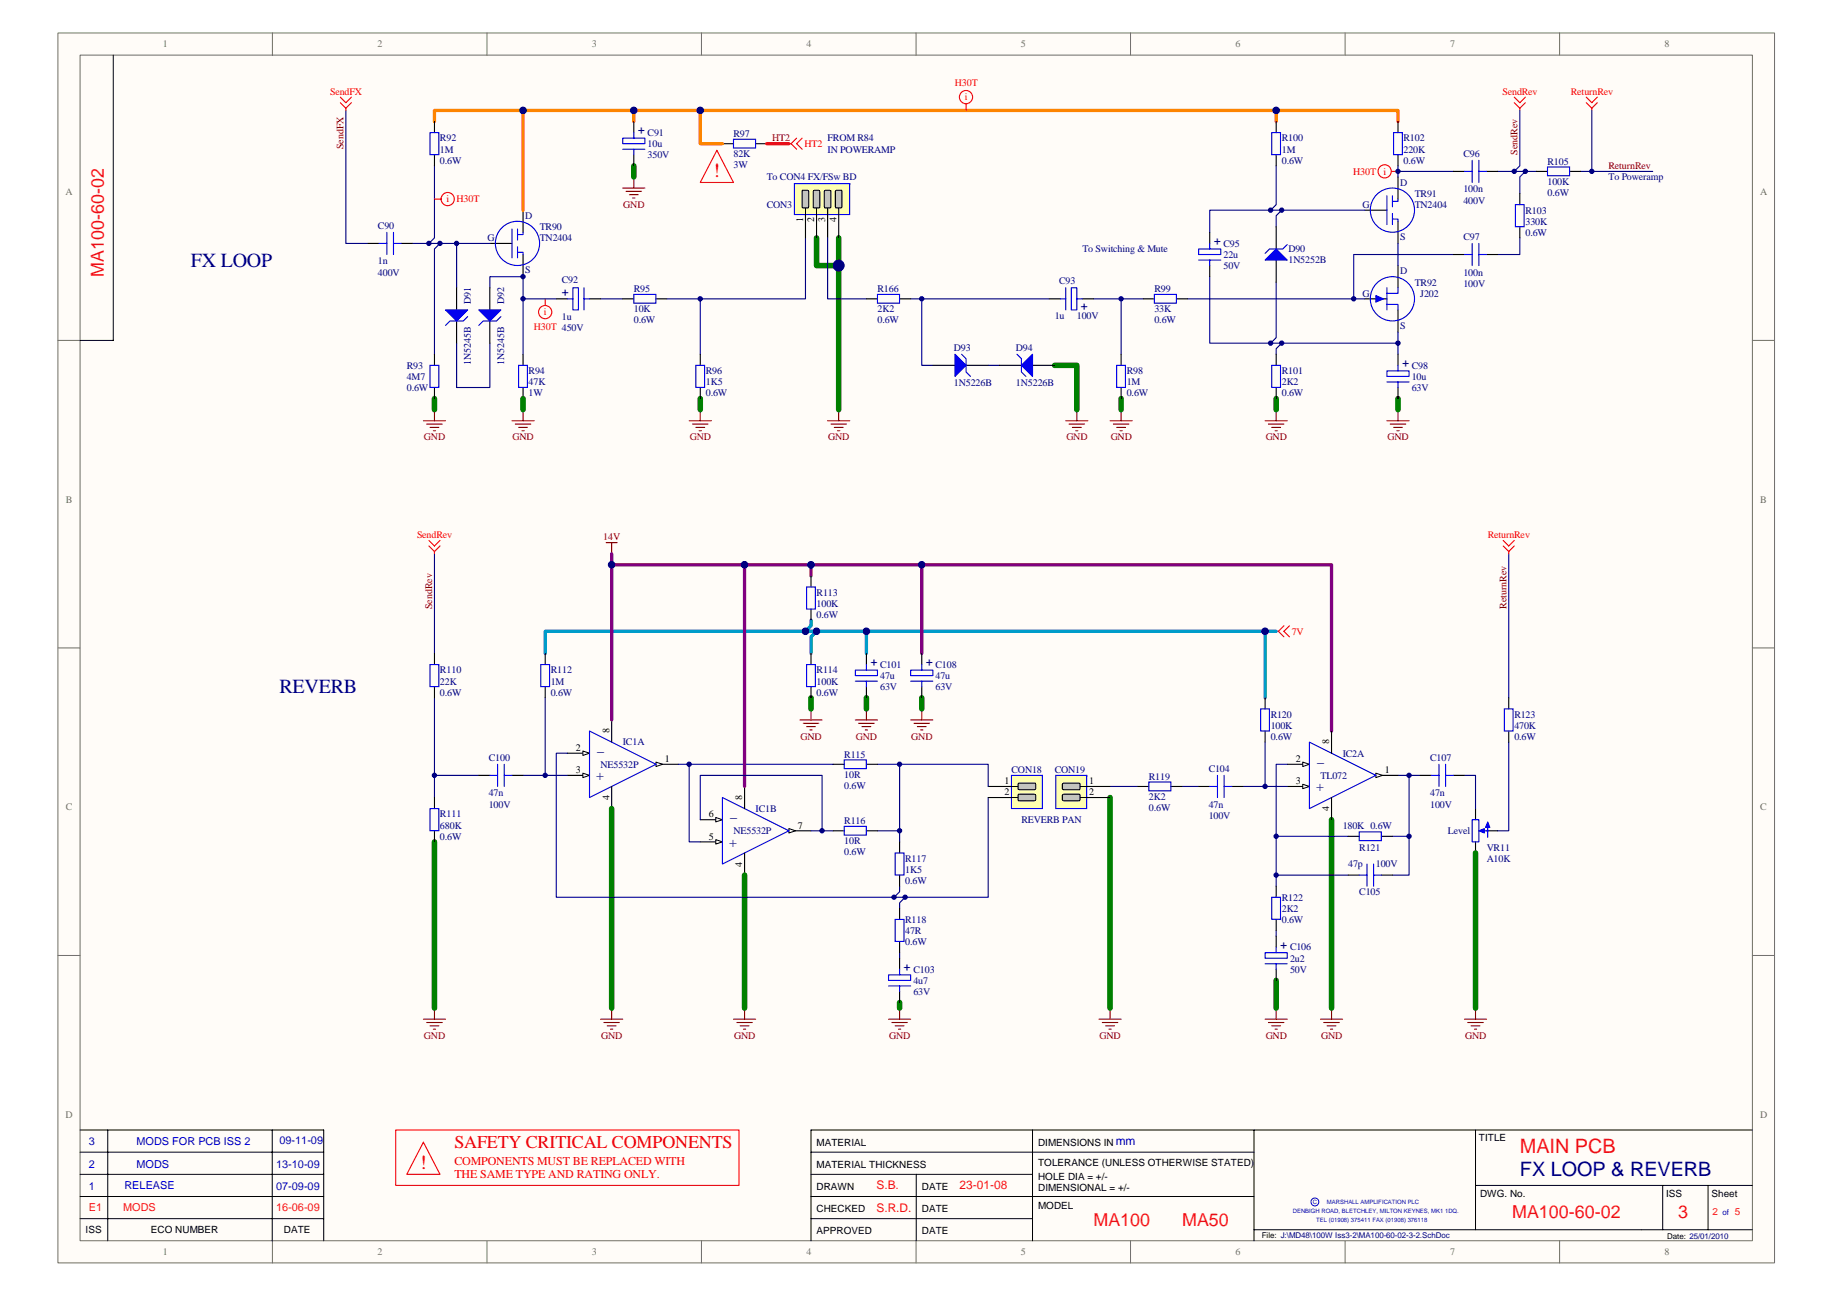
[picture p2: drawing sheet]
<svg xmlns="http://www.w3.org/2000/svg" width="420mm" height="297mm" viewBox="0 0 420 297" stroke-linecap="round" stroke-linejoin="round" font-family="sans-serif">
<path d="M13.3 7.6h393.7v281.9h-393.7z" fill="#fffcf8"/>
<path d="M13.3 7.6h393.7v281.9h-393.7z" fill="none" stroke="#706f64" stroke-width=".23"/>
<path d="M18.4 12.7h383.5v271.7h-383.5z" fill="#fffcf8"/>
<g fill="none" stroke="#706f64" stroke-width=".23">
<path d="M18.4 12.6h383.5v271.8h-383.5zM62.5 7.5v5.1M111.7 7.5v5.1M160.9 7.5v5.1M210.1 7.5v5.1M259.3 7.5v5.1M308.5 7.5v5.1M357.7 7.5v5.1M13.3 78h5.1M401.9 78h5.1M13.3 148.5h5.1M401.9 148.5h5.1"/>
<path d="M13.3 219h5.1M401.9 219h5.1M62.5 284.4v5.1M111.7 284.4v5.1M160.9 284.4v5.1M210.1 284.4v5.1M259.3 284.4v5.1M308.5 284.4v5.1M357.7 284.4v5.1"/>
</g>
<g fill="none" stroke="#000" stroke-width=".23">
<path d="M26 12.6v65.4h-7.6M18.4 259h55.8v25.4M24.7 259v25.4M62.4 259v25.4M236.8 259v25.4M287.6 259h-101.6v25.4M338.4 259v22.9M401.9 259h-114.3v25.4M18.4 264.1h55.8M18.4 274.2h55.8M18.4 279.3h55.8M18.4 269.2h55.8"/>
<path d="M186 264.1h101.6M186 274.2h101.6M186 279.3h50.8M210.1 269.2v15.2M338.4 271.7h63.5M381.3 271.7v10.2M391.7 271.7v10.2M287.6 281.9h114.3"/>
</g>
<path d="M300.7 275.4a.9 .9 0 0 1 1.3-.7 .9 .9 0 0 1 0 1.5 .9 .9 0 0 1-1.3-.7" fill="none" stroke="#00f" stroke-width=".23"/>
<path d="M130.1 172.6h5.1" fill="none" stroke="#000" stroke-width=".25"/>
<path d="M133.7 172.1l1.5 .5-1.5 .5z" fill="#fffcf8" stroke="#000" stroke-width=".23"/>
<path d="M130.1 177.7h5.1" fill="none" stroke="#000" stroke-width=".25"/>
<path d="M133.7 177.2l1.5 .5-1.5 .5z" fill="#fffcf8" stroke="#000" stroke-width=".23"/>
<path d="M150.4 175.2h5.1" fill="none" stroke="#000" stroke-width=".25"/>
<path d="M150.4 174.7l1.6 .5-1.6 .5z" fill="#fffcf8" stroke="#000" stroke-width=".23"/>
<path d="M135.2 167.6l15.2 7.6-15.2 7.6z" fill="none" stroke="#00f" stroke-width=".25"/>
<path d="M140.3 165v5.1M140.3 180.3v5M160.6 187.9h5.1" fill="none" stroke="#000" stroke-width=".25"/>
<path d="M164.2 187.4l1.5 .5-1.5 .5z" fill="#fffcf8" stroke="#000" stroke-width=".23"/>
<path d="M160.6 193h5.1" fill="none" stroke="#000" stroke-width=".25"/>
<path d="M164.2 192.4l1.5 .6-1.5 .5z" fill="#fffcf8" stroke="#000" stroke-width=".23"/>
<path d="M180.9 190.4h5.1" fill="none" stroke="#000" stroke-width=".25"/>
<path d="M180.9 189.9l1.5 .5-1.5 .5z" fill="#fffcf8" stroke="#000" stroke-width=".23"/>
<g fill="none" stroke="#00f" stroke-width=".25">
<path d="M168.2 31.9h5.1v2h-5.1zM117.4 52.5v6.6M118.7 57.8h1.3v.5M118.7 52.5v2.5M118.7 56.6v2.5M120 53.3v.5h-1.3M318.1 44.9v6.6M319.4 50.2h1.2v.5M319.4 44.9v2.5M319.4 48.9v2.6M320.6 45.6v.5h-1.2M318.1 69.8h2.5v1.2"/>
<path d="M318.1 66v5M320.6 66v1.2h-2.5M118.9 83.7h2.1v5.1h-2.1zM165.7 182.8l15.2 7.6-15.2 7.6zM337.6 187.9h1.6v5.1h-1.6zM339.9 190.4h1.5M341.2 189.1v2.8"/>
<circle cx="118.7" cy="55.8" r="5.1"/>
<circle cx="319.3" cy="48.2" r="5.1"/>
<circle cx="319.3" cy="68.5" r="5.1"/>
</g>
<g fill="none" stroke="#000" stroke-width=".25">
<path d="M165.7 32.9h2.5M173.3 32.9h2.5M112.3 55.8h5.1M120 48.2v5.1M120 58.3v5.1M313 48.2h5.1M320.6 40.6v5M320.6 50.7v5.1M313 68.5h5.1M320.6 60.9v5.1M320.6 71v5.1M120 81.2v2.5"/>
<path d="M120 88.8v2.6M295.2 175.2h5.1M170.8 180.3v5M170.8 195.5v5.1M338.4 185.3v2.6M338.4 193v2.5M340.9 190.4h2.6"/>
</g>
<g fill="none" stroke="#000080" stroke-width=".25">
<path d="M79.3 25.3v30.5h5.1M99.6 38v16.5l-1.2 1.3M292.7 38v8.9l-1.3 1.3M320.6 38v2.6M320.6 39.3h12.7M343.5 39.3h8.9M348.6 25.3v12.7l-1.3 1.3M349.8 39.3l-1.2 1.3v3.8M362.5 39.3h16.5M365.1 25.3v14M94.6 55.8h17.7M100.9 55.8l-1.3 1.3v24.1"/>
<path d="M184.7 54.5v14h-24.1M294 48.2l-1.3 1.2v2.6M313 48.2h-35.6v5.1M320.6 55.8v5.1M333.3 58.3h-22.8v10.2M348.6 54.5v3.8h-5.1M120 68.5v12.7M137.7 68.5h5.1M153 68.5h7.6v12.7M250.8 68.5h6.3v12.7M257.1 68.5h5.1M272.4 68.5h40.6"/>
<path d="M277.4 63.4v15.3h43.2M292.7 64.7v12.7l-1.3 1.3M294 78.7l-1.3 1.2v1.3M320.6 76.1v5.1M99.6 126.9v22.9M346 126.9v33M130.1 172.6h-2.5v33.1h99v-22.9M155.5 175.2h35.6M201.2 175.2h5.1v17.8M320.6 177.7h5.1M323.2 177.7v14M335.9 177.7h2.5v7.6"/>
<path d="M346 170.1v20.3h-2.5M186 190.4h5.1M254.6 180.3h6.3M271.1 180.3h3.8M309.2 191.7h-16.5v8.9M319.4 191.7h3.8v8.9h-3.8M206.3 203.1v1.3l-1.2 1.3M206.3 218.4v1.2M207.6 205.7l-1.3 1.2v1.3M292.7 213.3v1.2M309.2 200.6h-16.5v2.5"/>
</g>
<g fill="none" stroke="#800000" stroke-width=".25">
<path d="M142.8 43.1h5.1M143.6 43.9h3.5M144.3 44.6h2.1M145.1 45.4h.5M145.4 40.6v2.5M97.1 96.4h5.1M97.9 97.2h3.5M98.6 98h2.1M99.4 98.7h.5M99.6 93.9v2.5M117.4 96.4h5.1M118.2 97.2h3.5"/>
<path d="M118.9 98h2.1M119.7 98.7h.5M120 93.9v2.5M158.1 96.4h5M158.8 97.2h3.6M159.6 98h2M160.3 98.7h.6M160.6 93.9v2.5M189.8 96.4h5.1M190.6 97.2h3.5M191.3 98h2.1M192.1 98.7h.5"/>
<path d="M192.4 93.9v2.5M254.6 96.4h5.1M255.3 97.2h3.6M256.1 98h2M256.9 98.7h.5M257.1 93.9v2.5M290.1 96.4h5.1M290.9 97.2h3.6M291.7 98h2M292.4 98.7h.5M292.7 93.9v2.5M318.1 96.4h5.1"/>
<path d="M318.8 97.2h3.6M319.6 98h2M320.4 98.7h.5M320.6 93.9v2.5M139 124.4h2.6M140.3 124.4v2.5M183.5 165h5M184.2 165.8h3.6M185 166.5h2M185.7 167.3h.6M186 162.5v2.5M196.2 165h5"/>
<path d="M196.9 165.8h3.6M197.7 166.5h2M198.4 167.3h.6M198.7 162.5v2.5M208.9 165h5M209.6 165.8h3.6M210.4 166.5h2M211.1 167.3h.6M211.4 162.5v2.5M97.1 233.6h5.1M97.9 234.4h3.5M98.6 235.1h2.1"/>
<path d="M99.4 235.9h.5M99.6 231.1v2.5M137.7 233.6h5.1M138.5 234.4h3.6M139.3 235.1h2M140 235.9h.5M140.3 231.1v2.5M168.2 233.6h5.1M169 234.4h3.5M169.7 235.1h2.1M170.5 235.9h.5M170.8 231.1v2.5"/>
<path d="M203.8 233.6h5.1M204.5 234.4h3.6M205.3 235.1h2M206.1 235.9h.5M206.3 231.1v2.5M252 233.6h5.1M252.8 234.4h3.6M253.6 235.1h2M254.3 235.9h.5M254.6 231.1v2.5M290.1 233.6h5.1M290.9 234.4h3.6"/>
<path d="M291.7 235.1h2M292.4 235.9h.5M292.7 231.1v2.5M302.8 233.6h5.1M303.6 234.4h3.6M304.4 235.1h2M305.1 235.9h.5M305.4 231.1v2.5M335.9 233.6h5M336.6 234.4h3.6M337.4 235.1h2M338.1 235.9h.6"/>
<path d="M338.4 231.1v2.5"/>
</g>
<g fill="none" stroke="#008000" stroke-width="1.3">
<path d="M145.4 38v2.6M187.3 54.5v6.4h5.1v33M192.4 54.5v6.4M99.6 91.4v2.5M120 91.4v2.5M160.6 91.4v2.5M257.1 91.4v2.5M292.7 91.4v2.5M320.6 91.4v2.5M186 159.9v2.6M198.7 159.9v2.6M211.4 159.9v2.6"/>
<path d="M99.6 193v38.1M140.3 185.3v45.8M254.6 182.8v48.3M305.4 187.9v43.2M338.4 195.5v35.6M170.8 200.6v30.5M206.3 229.8v1.3M292.7 224.7v6.4"/>
</g>
<g fill="#00f" stroke="#00f" stroke-width=".23">
<path d="M339.2 190.4l1.2-.5v1z"/>
<path d="M341.2 188.4l.5 1.3h-1z"/>
<path d="M315.5 67.7l1.8 .8-1.8 .8z"/>
</g>
<path d="M186 269.2h50.8" fill="none" stroke="#000" stroke-width=".23"/>
<g fill="none" stroke="#f00" stroke-width=".25">
<path d="M78.1 22.3l1.2 1.2 1.3-1.2M78.1 23.5l1.2 1.3M79.3 24.8v.5M80.6 23.5l-1.3 1.3M180.9 32.9h.5M181.4 32.9l1.3 1.3M182.7 31.7l-1.3 1.2M184 31.7l-1.3 1.2 1.3 1.3M347.3 22.3l1.3 1.2 1.2-1.2M347.3 23.5l1.3 1.3M348.6 24.8v.5M349.8 23.5l-1.2 1.3"/>
<path d="M363.8 22.3l1.3 1.2 1.2-1.2M363.8 23.5l1.3 1.3M365.1 24.8v.5M366.3 23.5l-1.2 1.3M98.4 123.9l1.2 1.2 1.3-1.2M98.4 125.1l1.2 1.3M99.6 126.4v.5M100.9 125.1l-1.3 1.3M344.8 123.9l1.2 1.2 1.3-1.2M344.8 125.1l1.2 1.3M346 126.4v.5M347.3 125.1l-1.3 1.3"/>
<path d="M292.7 144.7h.5M293.2 144.7l1.3 1.3M294.5 143.4l-1.3 1.3M295.7 143.4l-1.2 1.3 1.2 1.3"/>
</g>
<path d="M125 149.8v-5.1h165.1v15.2M186 142.2v1.2l-1.3 1.3M187.3 144.7l-1.3 1.3v3.8M198.7 144.7v5.1M290.1 144.7h2.6" fill="none" stroke="#009cca" stroke-width=".76"/>
<path d="M99.6 27.9v-2.6h20.4v22.9M120 25.3h25.4v2.6M145.4 25.3h15.2v7.6h5.1M160.6 25.3h132.1v2.6M292.7 25.3h27.9v2.6" fill="none" stroke="#fd8400" stroke-width=".76"/>
<path d="M175.8 32.9h5.1" fill="none" stroke="#f00" stroke-width=".76"/>
<path d="M140.3 126.9v2.6h165.1v38.1M140.3 129.5v35.5M170.8 129.5v50.8M186 129.5v2.5M211.4 129.5v20.3" fill="none" stroke="#800080" stroke-width=".76"/>
<path d="M298.8 174.7l1.5 .5-1.5 .5z" fill="#fffcf8" stroke="#000" stroke-width=".23"/>
<path d="M295.2 180.3h5.1" fill="none" stroke="#000" stroke-width=".25"/>
<path d="M298.8 179.7l1.5 .6-1.5 .5z" fill="#fffcf8" stroke="#000" stroke-width=".23"/>
<path d="M315.5 177.7h5.1" fill="none" stroke="#000" stroke-width=".25"/>
<path d="M315.5 177.2l1.6 .5-1.6 .5z" fill="#fffcf8" stroke="#000" stroke-width=".23"/>
<g fill="none" stroke="#00f" stroke-width=".25">
<path d="M142.8 31.7h5.1v1.2h-5.1zM142.8 34.2h5.1M145.4 30.4v1.3M145.4 34.2v1.3M335.9 39.3h1.7M337.6 36.7v5.1M339.2 36.7v5.1M339.2 39.3h1.7M130.1 68.5h1.3M131.4 66h1.3v5h-1.3zM133.9 66v5M133.9 68.5h1.3"/>
<path d="M243.2 68.5h1.2M244.4 66v5M245.7 66h1.3v5h-1.3zM247 68.5h1.2M318.1 85h5.1v1.3h-5.1zM318.1 87.5h5.1M320.6 83.7v1.3M320.6 87.5v1.3M98.6 152.3h2v5.1h-2zM196.2 153.6h5v1.3h-5zM196.2 156.1h5M198.7 152.3v1.3"/>
<path d="M198.7 156.1v1.3M208.9 153.6h5v1.3h-5zM208.9 156.1h5M211.4 152.3v1.3M211.4 156.1v1.3M279.2 177.7v5.1M280.7 177.7v5.1M300.3 170.1l15.2 7.6-15.2 7.6zM328.2 177.7h1.8M330 175.2v5.1M331.5 175.2v5.1M331.5 177.7h1.8"/>
<path d="M193.6 189.4h5.1v2h-5.1zM277.4 180.3h1.8M280.7 180.3h1.8M313.5 198v5.1M315 198v5.1M290.1 218.4h5.1v1.2h-5.1zM292.7 217.1v1.3M311.7 200.6h1.8M315 200.6h1.8M203.8 223.4h5.1v1.3h-5.1zM203.8 226h5.1M206.3 222.2v1.2"/>
<path d="M206.3 226v1.2M290.1 220.9h5.1M292.7 220.9v1.3"/>
</g>
<g fill="none" stroke="#000" stroke-width=".25">
<path d="M145.4 27.9v2.5M145.4 35.5v2.5M333.3 39.3h2.6M340.9 39.3h2.6M127.6 68.5h2.5M135.2 68.5h2.5M240.6 68.5h2.6M248.2 68.5h2.6M320.6 81.2v2.5M320.6 88.8v2.6M99.6 149.8v2.5M99.6 157.4v2.5"/>
<path d="M198.7 149.8v2.5M198.7 157.4v2.5M211.4 149.8v2.5M211.4 157.4v2.5M305.4 167.6v5M325.7 177.7h2.5M333.3 177.7h2.6M191.1 190.4h2.5M198.7 190.4h2.5M274.9 180.3h2.5M282.5 180.3h2.6M305.4 182.8v5.1"/>
<path d="M206.3 219.6v2.6M292.7 214.5v2.6M309.2 200.6h2.5M316.8 200.6h2.6M206.3 227.2v2.6M292.7 222.2v2.5"/>
</g>
<path d="M99.6 159.9v17.8M125 159.9v17.8M109.8 177.7h-10.2v5.1M120 177.7h10.1M158.1 175.2v17.8h2.5M290.1 170.1v10.2h5.1M295.2 175.2h-2.5v16.5M160.6 187.9v-10.2h27.9v12.7M201.2 190.4h5.1M285.1 180.3h5" fill="none" stroke="#000080" stroke-width=".25"/>
<path d="M182.2 42.1v7.1h12.7v-7.1z" fill-rule="evenodd" fill="#ffffb0" stroke="#00f" stroke-width=".25"/>
<path d="M184.7 47.7v6.8M187.3 47.7v6.8" fill="none" stroke="#000" stroke-width=".25"/>
<g fill="#c0c0c0" stroke="#000" stroke-width=".25">
<path d="M184 43.7l1.2-.1 .3 .3v3.5l-.3 .2h-1l-.2-.2z" fill-rule="evenodd"/>
<path d="M186.5 43.7l1.3-.1 .2 .3v3.5l-.2 .2h-1l-.3-.2z" fill-rule="evenodd"/>
</g>
<path d="M189.8 47.7v6.8" fill="none" stroke="#000" stroke-width=".25"/>
<path d="M189.2 43.6h1.1l.3 .3v3.5l-.3 .2h-1l-.3-.2v-3.5z" fill-rule="evenodd" fill="#c0c0c0" stroke="#000" stroke-width=".25"/>
<path d="M192.4 47.7v6.8" fill="none" stroke="#000" stroke-width=".25"/>
<path d="M191.7 43.6h1.1l.3 .3v3.5l-.3 .2h-1l-.2-.2v-3.5z" fill-rule="evenodd" fill="#c0c0c0" stroke="#000" stroke-width=".25"/>
<g fill="none" stroke="#000" stroke-width=".25">
<path d="M99.6 27.9v2.5M99.6 35.5v2.5M292.7 27.9v2.5M292.7 35.5v2.5M320.6 27.9v2.5M320.6 35.5v2.5M352.4 39.3h2.5M360 39.3h2.5M142.8 68.5h2.6M150.4 68.5h2.6M99.6 81.2v2.5M99.6 88.8v2.6"/>
<path d="M160.6 81.2v2.5M160.6 88.8v2.6M257.1 81.2v2.5M257.1 88.8v2.6M186 132v2.5M186 139.6v2.6M125 149.8v2.5M125 157.4v2.5M186 149.8v2.5M186 157.4v2.5M290.1 159.9v2.6M346 159.9v2.6"/>
<path d="M290.1 167.6v2.5M346 167.6v2.5M99.6 182.8v2.5M99.6 190.4v2.6M260.9 180.3h2.6M268.6 180.3h2.5M206.3 208.2v2.5M206.3 215.8v2.6M292.7 203.1v2.6M292.7 210.7v2.6"/>
</g>
<g fill="none" stroke="#00f" stroke-width=".25">
<path d="M98.6 30.4h2v5.1h-2zM291.7 30.4h2v5.1h-2zM319.6 30.4h2v5.1h-2zM354.9 38.3h5.1v2h-5.1zM145.4 67.5h5v2h-5zM98.6 83.7h2v5.1h-2zM159.6 83.7h2v5.1h-2zM256.1 83.7h2v5.1h-2zM185 134.5h2v5.1h-2zM124 152.3h2v5.1h-2zM185 152.3h2v5.1h-2zM263.5 179.2h5v2.1h-5z"/>
<path d="M289.1 162.5h2v5h-2zM345 162.5h2v5h-2zM98.6 185.3h2v5.1h-2zM205.3 210.7h2v5.1h-2zM291.7 205.7h2v5h-2z"/>
</g>
<path d="M232 177.7v7.6h7.1v-7.6z" fill-rule="evenodd" fill="#ffffb0" stroke="#00f" stroke-width=".25"/>
<path d="M226.6 180.3h6.9M226.6 182.8h6.9" fill="none" stroke="#000" stroke-width=".25"/>
<g fill="#c0c0c0" stroke="#000" stroke-width=".25">
<path d="M233.6 179.5h3.8l.1 1.2-.2 .3h-3.5l-.3-.3z" fill-rule="evenodd"/>
<path d="M233.5 182.2l.3-.2 3.6 .1 .1 1.2-.2 .2h-3.5l-.3-.2z" fill-rule="evenodd"/>
</g>
<path d="M242.1 177.7v7.6h7.1v-7.6z" fill-rule="evenodd" fill="#ffffb0" stroke="#00f" stroke-width=".25"/>
<path d="M247.7 180.3h6.9M247.7 182.8h6.9" fill="none" stroke="#000" stroke-width=".25"/>
<g fill="#c0c0c0" stroke="#000" stroke-width=".25">
<path d="M243.7 179.6l.2-.1h3.7l.1 1.2-.3 .3h-3.5l-.2-.3z" fill-rule="evenodd"/>
<path d="M243.7 182.2l.2-.2 3.7 .1 .1 1.2-.3 .2h-3.5l-.2-.2z" fill-rule="evenodd"/>
</g>
<path d="M104.7 55.8v10.2M189.8 54.5v14h8.9M104.7 78.7v10.1h7.6v-10.1M112.3 66v-2.6h7.7v5.1h7.6M208.9 68.5h31.7M211.4 68.5v15.2h2.5M226.6 83.7h2.6M206.3 175.2h20.3v5.1" fill="none" stroke="#000080" stroke-width=".25"/>
<g fill="none" stroke="#000" stroke-width=".25">
<path d="M84.4 55.8h2.5M92 55.8h2.6M277.4 53.3v2.5M292.7 52v5.1M292.7 59.6v5.1M333.3 58.3h2.6M340.9 58.3h2.6M348.6 44.4v2.5M348.6 52v2.5M104.7 66v5M104.7 73.6v5.1M112.3 66v5"/>
<path d="M112.3 73.6v5.1M198.7 68.5h2.5M206.3 68.5h2.6M262.2 68.5h2.5M269.8 68.5h2.6M277.4 60.9v2.5M213.9 83.7h5.1M221.6 83.7h5M229.2 83.7h5.1M236.8 83.7h5.1M292.7 81.2v2.5M292.7 88.8v2.6"/>
<path d="M109.8 177.7h2.5M117.4 177.7h2.6M191.1 175.2h2.5M198.7 175.2h2.5M206.3 193v2.5M309.2 191.7h2.5M316.8 191.7h2.6M206.3 200.6v2.5"/>
</g>
<g fill="none" stroke="#00f" stroke-width=".25">
<path d="M86.9 55.8h1.8M88.7 53.3v5M90.2 53.3v5M90.2 55.8h1.8M274.9 57.1h5.1v1.2h-5.1zM274.9 59.6h5.1M277.4 55.8v1.3M277.4 59.6v1.3M295.2 56l-1 1.1h-3l-1.1 1M335.9 58.3h1.7M337.6 55.8v5.1M339.2 55.8v5.1"/>
<path d="M339.2 58.3h1.7M347.5 46.9h2.1v5.1h-2.1zM107.3 72.6l-1.1 1h-3l-1 1M114.9 72.6l-1 1h-3.1l-1 1M201.2 67.5h5.1v2h-5.1zM264.7 67.5h5.1v2h-5.1zM220.5 81.2l1.1 1v3.1l1 1M233.2 81.2l1.1 1v3.1l1 1M291.7 83.7h2v5.1h-2zM112.3 177.7h1.8M114.1 175.2v5.1M115.6 175.2v5.1"/>
<path d="M115.6 177.7h1.8M193.6 174.2h5.1v2h-5.1zM205.3 195.5h2v5.1h-2zM311.7 190.7h5.1v2h-5.1z"/>
</g>
<g fill="none" stroke="#f00" stroke-width=".25">
<path d="M164.4 34.5l3.8 7.3h-7.6zM221.6 23.8v1.5M319.1 39.3h1.5M99.6 45.6h1.6M125 68.5v1.5M90.8 259h78.7v12.7h-78.7zM97.1 261.8l3.8 7.4h-7.6z"/>
<circle cx="221.5" cy="22.3" r="1.51"/>
<circle cx="317.6" cy="39.3" r="1.51"/>
<circle cx="102.7" cy="45.6" r="1.51"/>
<circle cx="125" cy="71.5" r="1.51"/>
</g>
<g fill="#00f" stroke="#00f" stroke-width=".25">
<path d="M102.2 71h5.1l-2.6 2.6z"/>
<path d="M109.8 71h5.1l-2.6 2.6z"/>
<path d="M290.1 59.6l2.6-2.5 2.5 2.5z"/>
<path d="M219 81.2l2.6 2.5-2.6 2.6z"/>
<path d="M234.3 83.7l2.5-2.5v5.1z"/>
</g>
<path d="M244.4 96.4h5.1M245.2 97.2h3.5M245.9 98h2.1M246.7 98.7h.5M247 93.9v2.5" fill="none" stroke="#800000" stroke-width=".25"/>
<path d="M241.9 83.7h5.1v10.2" fill="none" stroke="#008000" stroke-width="1.3"/>
<g fill="#000080" stroke="#000080" stroke-width=".23">
<circle cx="98.4" cy="55.8" r=".5"/>
<circle cx="99.6" cy="177.7" r=".5"/>
<circle cx="100.9" cy="55.8" r=".5"/>
<circle cx="104.7" cy="55.8" r=".5"/>
<circle cx="119.9" cy="68.5" r=".5"/>
<circle cx="119.9" cy="63.4" r=".5"/>
<circle cx="120" cy="25.3" r=".75"/>
<circle cx="125" cy="177.7" r=".5"/>
<circle cx="140.3" cy="129.4" r=".75"/>
<circle cx="145.4" cy="25.3" r=".75"/>
<circle cx="158" cy="175.2" r=".5"/>
<circle cx="160.6" cy="68.5" r=".5"/>
<circle cx="160.6" cy="25.3" r=".75"/>
<circle cx="170.8" cy="129.4" r=".75"/>
<circle cx="184.7" cy="144.7" r=".75"/>
<circle cx="186" cy="129.4" r=".75"/>
<circle cx="187.3" cy="144.7" r=".75"/>
<circle cx="188.5" cy="190.4" r=".5"/>
<circle cx="192.3" cy="60.9" r="1.26"/>
<circle cx="198.7" cy="144.7" r=".75"/>
<circle cx="205" cy="205.6" r=".5"/>
<circle cx="206.3" cy="190.4" r=".5"/>
<circle cx="206.3" cy="175.2" r=".5"/>
<circle cx="207.6" cy="205.6" r=".5"/>
<circle cx="211.4" cy="129.4" r=".75"/>
<circle cx="211.4" cy="68.5" r=".5"/>
<circle cx="257.1" cy="68.5" r=".5"/>
<circle cx="290.1" cy="180.2" r=".5"/>
<circle cx="290.1" cy="144.7" r=".75"/>
<circle cx="291.4" cy="78.6" r=".49"/>
<circle cx="291.4" cy="48.2" r=".49"/>
<circle cx="292.7" cy="200.6" r=".5"/>
<circle cx="292.7" cy="191.7" r=".5"/>
<circle cx="292.7" cy="25.3" r=".75"/>
<circle cx="293.9" cy="78.6" r=".49"/>
<circle cx="293.9" cy="48.2" r=".49"/>
<circle cx="310.5" cy="68.5" r=".49"/>
<circle cx="320.6" cy="78.6" r=".5"/>
<circle cx="320.6" cy="39.3" r=".49"/>
<circle cx="323.2" cy="191.7" r=".49"/>
<circle cx="323.2" cy="177.7" r=".49"/>
<circle cx="347.3" cy="39.3" r=".49"/>
<circle cx="349.8" cy="39.3" r=".49"/>
<circle cx="365.1" cy="39.3" r=".49"/>
</g>
<g font-size="4.6" fill="#f00">
<text x="163.6" y="40.6">!</text>
<text x="96.3" y="267.9">!</text>
</g>
<g font-size="4.6" fill="#000080">
<text x="43.8" y="61.2">FX LOOP</text>
<text x="64.1" y="158.9">REVERB</text>
</g>
<text font-size="4.5" fill="#ee0e22" x="348.6" y="264.4">MAIN PCB</text>
<text font-size="4.5" fill="#000080" x="348.6" y="269.4">FX LOOP &amp; REVERB</text>
<g font-size="4.1" fill="#ee0e22">
<text x="23.8" y="63.4" transform="rotate(-90 23.8 63.4)">MA100-60-02</text>
<text x="250.8" y="281">MA100</text>
<text x="271.1" y="281">MA50</text>
<text x="346.8" y="279.2">MA100-60-02</text>
<text x="384.9" y="279.2">3</text>
</g>
<text font-size="4.1" fill="#f00" x="104.2" y="263.2">SAFETY CRITICAL COMPONENTS</text>
<g font-size="3.2" fill="#000080">
<text x="137" y="172.1">_</text>
<text x="136.7" y="178.7">+</text>
<text x="302.1" y="174.7">_</text>
<text x="301.8" y="181.3">+</text>
<text x="167.5" y="187.4">_</text>
<text x="167.2" y="194.2">+</text>
</g>
<g font-size="2.8" fill="#f00">
<text x="104.2" y="267">COMPONENTS MUST BE REPLACED WITH</text>
<text x="104.2" y="270">THE SAME TYPE AND RATING ONLY.</text>
</g>
<g font-size="2.7" fill="#000080">
<text x="147.9" y="30.7" transform="rotate(-90 147.9 30.7)">+</text>
<text x="280" y="56.1" transform="rotate(-90 280 56.1)">+</text>
<text x="128.9" y="67.9">+</text>
<text x="247.9" y="71">+</text>
<text x="323.2" y="84.1" transform="rotate(-90 323.2 84.1)">+</text>
<text x="201.2" y="152.7" transform="rotate(-90 201.2 152.7)">+</text>
<text x="213.9" y="152.7" transform="rotate(-90 213.9 152.7)">+</text>
<text x="295.2" y="217.4" transform="rotate(-90 295.2 217.4)">+</text>
<text x="208.8" y="222.5" transform="rotate(-90 208.8 222.5)">+</text>
</g>
<text font-size="2.7" fill="#00f" x="255.9" y="262.5">mm</text>
<g font-size="2.7" fill="#ee0e22">
<text x="201" y="272.6">S.B.</text>
<text x="220.1" y="272.6">23-01-08</text>
<text x="201" y="277.7">S.R.D.</text>
</g>
<g font-size="2.5" fill="#00f">
<text x="20.4" y="262.5">3</text>
<text x="31.3" y="262.5">MODS FOR PCB ISS 2</text>
<text x="64.1" y="262.3">09-11-09</text>
<text x="20.4" y="267.6">2</text>
<text x="31.3" y="267.6">MODS</text>
<text x="63.3" y="267.6">13-10-09</text>
<text x="20.4" y="272.7">1</text>
<text x="28.5" y="272.4">RELEASE</text>
<text x="63.3" y="272.7">07-09-09</text>
</g>
<g font-size="2.5" fill="#ee0e22">
<text x="20.4" y="277.5">E1</text>
<text x="28.3" y="277.5">MODS</text>
<text x="63.3" y="277.5">16-06-09</text>
</g>
<g font-size="2.3" fill="#706f64">
<text x="37.3" y="10.8">1</text>
<text x="86.5" y="10.8">2</text>
<text x="135.8" y="10.8">3</text>
<text x="184.9" y="10.8">4</text>
<text x="234.2" y="10.8">5</text>
<text x="283.3" y="10.8">6</text>
<text x="332.6" y="10.8">7</text>
<text x="381.8" y="10.8">8</text>
<text x="15" y="44.7">A</text>
<text x="403.7" y="44.7">A</text>
<text x="15.1" y="115.2">B</text>
<text x="403.7" y="115.2">B</text>
<text x="15.1" y="185.7">C</text>
<text x="403.7" y="185.7">C</text>
<text x="15" y="256.2">D</text>
<text x="403.7" y="256.2">D</text>
<text x="37.3" y="287.7">1</text>
<text x="86.5" y="287.7">2</text>
<text x="135.8" y="287.7">3</text>
<text x="184.9" y="287.7">4</text>
<text x="234.2" y="287.7">5</text>
<text x="283.3" y="287.7">6</text>
<text x="332.6" y="287.7">7</text>
<text x="381.8" y="287.7">8</text>
</g>
<g font-size="2.3" fill="#f00">
<text x="75.7" y="21.8">SendFX</text>
<text x="219" y="19.7">H30T</text>
<text x="221.3" y="23">i</text>
<text x="344.6" y="21.8">SendRev</text>
<text x="360.3" y="21.8">ReturnRev</text>
<text x="184.5" y="33.7">HT2</text>
<text x="310.4" y="40">H30T</text>
<text x="317.3" y="40">i</text>
<text x="102.4" y="46.4">i</text>
<text x="104.7" y="46.4">H30T</text>
<text x="122.5" y="75.5">H30T 450V</text>
<text x="124.7" y="72.3">i</text>
<text x="95.6" y="123.4">SendRev</text>
<text x="341.2" y="123.4">ReturnRev</text>
<text x="296.3" y="145.5">7V</text>
</g>
<g font-size="2.3" fill="#800000">
<text x="78.8" y="34.2" transform="rotate(-90 78.8 34.2)">SendFX</text>
<text x="177.1" y="32.4">HT2</text>
<text x="348" y="35.5" transform="rotate(-90 348 35.5)">SendRev</text>
<text x="368.9" y="38.8">ReturnRev</text>
<text x="142.9" y="47.6">GND</text>
<text x="97.2" y="100.9">GND</text>
<text x="117.5" y="100.9">GND</text>
<text x="158.2" y="100.9">GND</text>
<text x="189.9" y="100.9">GND</text>
<text x="244.6" y="100.9">GND</text>
<text x="254.7" y="100.9">GND</text>
<text x="290.3" y="100.9">GND</text>
<text x="318.2" y="100.9">GND</text>
<text x="138.4" y="123.9">14V</text>
<text x="99.1" y="139.6" transform="rotate(-90 99.1 139.6)">SendRev</text>
<text x="345.5" y="139.6" transform="rotate(-90 345.5 139.6)">ReturnRev</text>
<text x="183.6" y="169.5">GND</text>
<text x="196.3" y="169.5">GND</text>
<text x="209" y="169.5">GND</text>
<text x="97.2" y="238.1">GND</text>
<text x="137.9" y="238.1">GND</text>
<text x="168.3" y="238.1">GND</text>
<text x="203.9" y="238.1">GND</text>
<text x="252.2" y="238.1">GND</text>
<text x="290.3" y="238.1">GND</text>
<text x="303" y="238.1">GND</text>
<text x="336" y="238.1">GND</text>
</g>
<g font-size="2.3" fill="#000080">
<text x="100.9" y="35">1M</text>
<text x="100.9" y="32.4">R92</text>
<text x="148.5" y="33.7">10u</text>
<text x="148.5" y="31.2">C91</text>
<text x="168.2" y="36">82K</text>
<text x="168.2" y="31.4">R97</text>
<text x="189.8" y="32.4">FROM R84</text>
<text x="189.8" y="35">IN POWERAMP</text>
<text x="294" y="35">1M</text>
<text x="294" y="32.4">R100</text>
<text x="321.9" y="35">220K</text>
<text x="321.9" y="32.4">R102</text>
<text x="335.6" y="36">C96</text>
<text x="100.9" y="37.5">0.6W</text>
<text x="148.5" y="36.2">350V</text>
<text x="168.2" y="38.5">3W</text>
<text x="175.8" y="41.3">To CON4 FX/FSw BD</text>
<text x="294" y="37.5">0.6W</text>
<text x="321.9" y="37.5">0.6W</text>
<text x="354.9" y="37.8">R105</text>
<text x="368.9" y="41.3">To Poweramp</text>
<text x="175.8" y="47.7">CON3</text>
<text x="312.5" y="47.7">G</text>
<text x="321.2" y="42.6">D</text>
<text x="324.5" y="47.7">TN2404</text>
<text x="324.5" y="45.1">TR91</text>
<text x="335.6" y="44.1">100n</text>
<text x="335.6" y="46.7">400V</text>
<text x="354.9" y="42.3">100K</text>
<text x="354.9" y="44.9">0.6W</text>
<text x="86.7" y="52.5">C90</text>
<text x="120.5" y="50.2">D</text>
<text x="123.8" y="52.7">TR90</text>
<text x="349.9" y="51.5">330K</text>
<text x="349.9" y="48.9">R103</text>
<text x="111.8" y="55.3">G</text>
<text x="123.8" y="55.3">TN2404</text>
<text x="248.3" y="57.8">To Switching &amp; Mute</text>
<text x="280.6" y="59.1">22u</text>
<text x="280.6" y="56.6">C95</text>
<text x="295.5" y="57.8">D90</text>
<text x="321.2" y="55">S</text>
<text x="335.6" y="55">C97</text>
<text x="349.9" y="54">0.6W</text>
<text x="86.7" y="60.6">1n</text>
<text x="86.7" y="63.2">400V</text>
<text x="120.5" y="62.7">S</text>
<text x="128.9" y="64.9">C92</text>
<text x="242.9" y="65.2">C93</text>
<text x="280.6" y="61.6">50V</text>
<text x="295.5" y="60.4">1N5252B</text>
<text x="321.2" y="62.9">D</text>
<text x="324.5" y="65.4">TR92</text>
<text x="335.6" y="63.2">100n</text>
<text x="335.6" y="65.7">100V</text>
<text x="108" y="69.8" transform="rotate(-90 108 69.8)">D91</text>
<text x="115.6" y="69.8" transform="rotate(-90 115.6 69.8)">D92</text>
<text x="145.4" y="71.5">10K</text>
<text x="145.4" y="67">R95</text>
<text x="201.2" y="71.5">2K2</text>
<text x="201.2" y="67">R166</text>
<text x="264.8" y="71.5">33K</text>
<text x="264.8" y="67">R99</text>
<text x="312.5" y="68">G</text>
<text x="325.7" y="68">J202</text>
<text x="128.9" y="73.3">1u</text>
<text x="145.4" y="74.1">0.6W</text>
<text x="201.2" y="74.1">0.6W</text>
<text x="241.9" y="73.1">1u</text>
<text x="247" y="73.1">100V</text>
<text x="264.8" y="74.1">0.6W</text>
<text x="321.2" y="75.4">S</text>
<text x="108" y="83.7" transform="rotate(-90 108 83.7)">1N5245B</text>
<text x="115.6" y="83.7" transform="rotate(-90 115.6 83.7)">1N5245B</text>
<text x="218.8" y="80.4">D93</text>
<text x="233" y="80.4">D94</text>
<text x="93.3" y="87">4M7</text>
<text x="93.3" y="89.6">0.6W</text>
<text x="93.3" y="84.5">R93</text>
<text x="121.2" y="88.3">47K</text>
<text x="121.2" y="85.8">R94</text>
<text x="161.9" y="88.3">1K5</text>
<text x="161.9" y="85.8">R96</text>
<text x="218.8" y="88.6">1N5226B</text>
<text x="233" y="88.6">1N5226B</text>
<text x="258.4" y="88.3">1M</text>
<text x="258.4" y="85.8">R98</text>
<text x="294" y="88.3">2K2</text>
<text x="294" y="85.8">R101</text>
<text x="323.8" y="87">10u</text>
<text x="323.8" y="89.6">63V</text>
<text x="323.8" y="84.5">C98</text>
<text x="121.2" y="90.8">1W</text>
<text x="161.9" y="90.8">0.6W</text>
<text x="258.4" y="90.8">0.6W</text>
<text x="294" y="90.8">0.6W</text>
<text x="187.3" y="136.6">R113</text>
<text x="187.3" y="139.1">100K</text>
<text x="187.3" y="141.6">0.6W</text>
<text x="100.9" y="154.3">R110</text>
<text x="126.3" y="154.3">R112</text>
<text x="187.3" y="154.3">R114</text>
<text x="201.9" y="155.6">47u</text>
<text x="201.9" y="153.1">C101</text>
<text x="214.6" y="155.6">47u</text>
<text x="214.6" y="153.1">C108</text>
<text x="100.9" y="156.9">22K</text>
<text x="100.9" y="159.4">0.6W</text>
<text x="126.3" y="156.9">1M</text>
<text x="126.3" y="159.4">0.6W</text>
<text x="187.3" y="156.9">100K</text>
<text x="187.3" y="159.4">0.6W</text>
<text x="201.9" y="158.2">63V</text>
<text x="214.6" y="158.2">63V</text>
<text x="291.4" y="167">100K</text>
<text x="291.4" y="164.5">R120</text>
<text x="347.3" y="167">470K</text>
<text x="347.3" y="164.5">R123</text>
<text x="142.8" y="170.9">IC1A</text>
<text x="193.6" y="173.7">R115</text>
<text x="291.4" y="169.6">0.6W</text>
<text x="307.9" y="173.4">IC2A</text>
<text x="347.3" y="169.6">0.6W</text>
<text x="112.1" y="174.4">C100</text>
<text x="137.7" y="175.9">NE5532P</text>
<text x="193.6" y="178.2">10R</text>
<text x="232" y="177.2">CON18</text>
<text x="241.9" y="177.2">CON19</text>
<text x="263.5" y="178.7">R119</text>
<text x="277.2" y="177">C104</text>
<text x="302.9" y="178.5">TL072</text>
<text x="328" y="174.4">C107</text>
<text x="112.1" y="182.5">47n</text>
<text x="112.1" y="185.1">100V</text>
<text x="193.6" y="180.8">0.6W</text>
<text x="263.5" y="183.3">2K2</text>
<text x="263.5" y="185.8">0.6W</text>
<text x="277.2" y="185.1">47n</text>
<text x="328" y="182.5">47n</text>
<text x="328" y="185.1">100V</text>
<text x="100.9" y="189.9">680K</text>
<text x="100.9" y="187.4">R111</text>
<text x="168.2" y="191.2">NE5532P</text>
<text x="173.3" y="186.1">IC1B</text>
<text x="193.6" y="188.9">R116</text>
<text x="234.3" y="188.6">REVERB PAN</text>
<text x="277.2" y="187.6">100V</text>
<text x="307.9" y="189.9">180K 0.6W</text>
<text x="332.1" y="191.2">Level</text>
<text x="100.9" y="192.4">0.6W</text>
<text x="193.6" y="193.5">10R</text>
<text x="193.6" y="196">0.6W</text>
<text x="207.6" y="197.5">R117</text>
<text x="311.8" y="195">R121</text>
<text x="341" y="197.5">A10K</text>
<text x="341" y="195">VR11</text>
<text x="207.6" y="200.1">1K5</text>
<text x="207.6" y="202.6">0.6W</text>
<text x="309.2" y="198.8">47p</text>
<text x="315.6" y="198.8">100V</text>
<text x="294" y="209">2K2</text>
<text x="294" y="206.4">R122</text>
<text x="311.8" y="205.1">C105</text>
<text x="207.6" y="214">47R</text>
<text x="207.6" y="211.5">R118</text>
<text x="294" y="211.5">0.6W</text>
<text x="207.6" y="216.6">0.6W</text>
<text x="295.9" y="220.4">2u2</text>
<text x="295.9" y="217.8">C106</text>
<text x="209.5" y="225.5">4u7</text>
<text x="209.5" y="222.9">C103</text>
<text x="295.9" y="222.9">50V</text>
<text x="209.5" y="228">63V</text>
</g>
<g font-size="2.3">
<text x="184.2" y="50.9" transform="rotate(-90 184.2 50.9)">1</text>
<text x="186.7" y="50.9" transform="rotate(-90 186.7 50.9)">2</text>
<text x="189.3" y="50.9" transform="rotate(-90 189.3 50.9)">3</text>
<text x="191.8" y="50.9" transform="rotate(-90 191.8 50.9)">4</text>
<text x="132.1" y="172.1">2</text>
<text x="139.8" y="168.1" transform="rotate(-90 139.8 168.1)">8</text>
<text x="304.9" y="170.6" transform="rotate(-90 304.9 170.6)">8</text>
<text x="132.1" y="177.2">3</text>
<text x="152.5" y="174.7">1</text>
<text x="230.4" y="179.7">1</text>
<text x="249.8" y="179.7">1</text>
<text x="297.2" y="174.7">2</text>
<text x="297.2" y="179.7">3</text>
<text x="317.6" y="177.2">1</text>
<text x="139.8" y="183.4" transform="rotate(-90 139.8 183.4)">4</text>
<text x="170.2" y="183.3" transform="rotate(-90 170.2 183.3)">8</text>
<text x="230.4" y="182.3">2</text>
<text x="249.8" y="182.3">2</text>
<text x="304.9" y="186" transform="rotate(-90 304.9 186)">4</text>
<text x="162.5" y="187.4">6</text>
<text x="183" y="189.9">7</text>
<text x="162.5" y="192.4">5</text>
<text x="170.2" y="198.7" transform="rotate(-90 170.2 198.7)">4</text>
<text x="187.3" y="262.6">MATERIAL</text>
<text x="238.1" y="262.6">DIMENSIONS IN</text>
<text x="339.2" y="261.6">TITLE</text>
<text x="187.3" y="267.7">MATERIAL THICKNESS</text>
<text x="238.1" y="267.1">TOLERANCE (UNLESS OTHERWISE STATED)</text>
<text x="187.3" y="272.7">DRAWN</text>
<text x="211.4" y="272.7">DATE</text>
<text x="238.1" y="270.4">HOLE DIA = +/-</text>
<text x="238.1" y="273">DIMENSIONAL = +/-</text>
<text x="339.4" y="274.3">DWG. No.</text>
<text x="382.1" y="274.3">ISS</text>
<text x="392.5" y="274.3">Sheet</text>
<text x="187.3" y="277.8">CHECKED</text>
<text x="211.4" y="277.8">DATE</text>
<text x="238.1" y="277.1">MODEL</text>
<text x="19.6" y="282.6">ISS</text>
<text x="34.6" y="282.6">ECO NUMBER</text>
<text x="65.1" y="282.6">DATE</text>
<text x="187.3" y="282.9">APPROVED</text>
<text x="211.4" y="282.9">DATE</text>
</g>
<g font-size="2.3" fill="#ee0e22">
<text x="392.8" y="278.6">2</text>
<text x="397.9" y="278.6">5</text>
</g>
<text font-size="1.8" fill="#00f" x="395.1" y="278.4">of</text>
<g font-size="1.8">
<text x="289.4" y="283.7">File: J:\MD48\100W Iss3-2\MA100-60-02-3-2.SchDoc</text>
<text x="382.4" y="284">Date: 25/01/2010</text>
</g>
<g font-size="1.4" fill="#00f">
<text x="301.1" y="276">C</text>
<text x="304.3" y="276">MARSHALL AMPLIFICATION PLC</text>
<text x="296.5" y="278">DENBIGH ROAD, BLETCHLEY, MILTON KEYNES, MK1 1DQ.</text>
<text x="301.8" y="280">TEL (01908) 375411 FAX (01908) 376118</text>
</g>
</svg>
